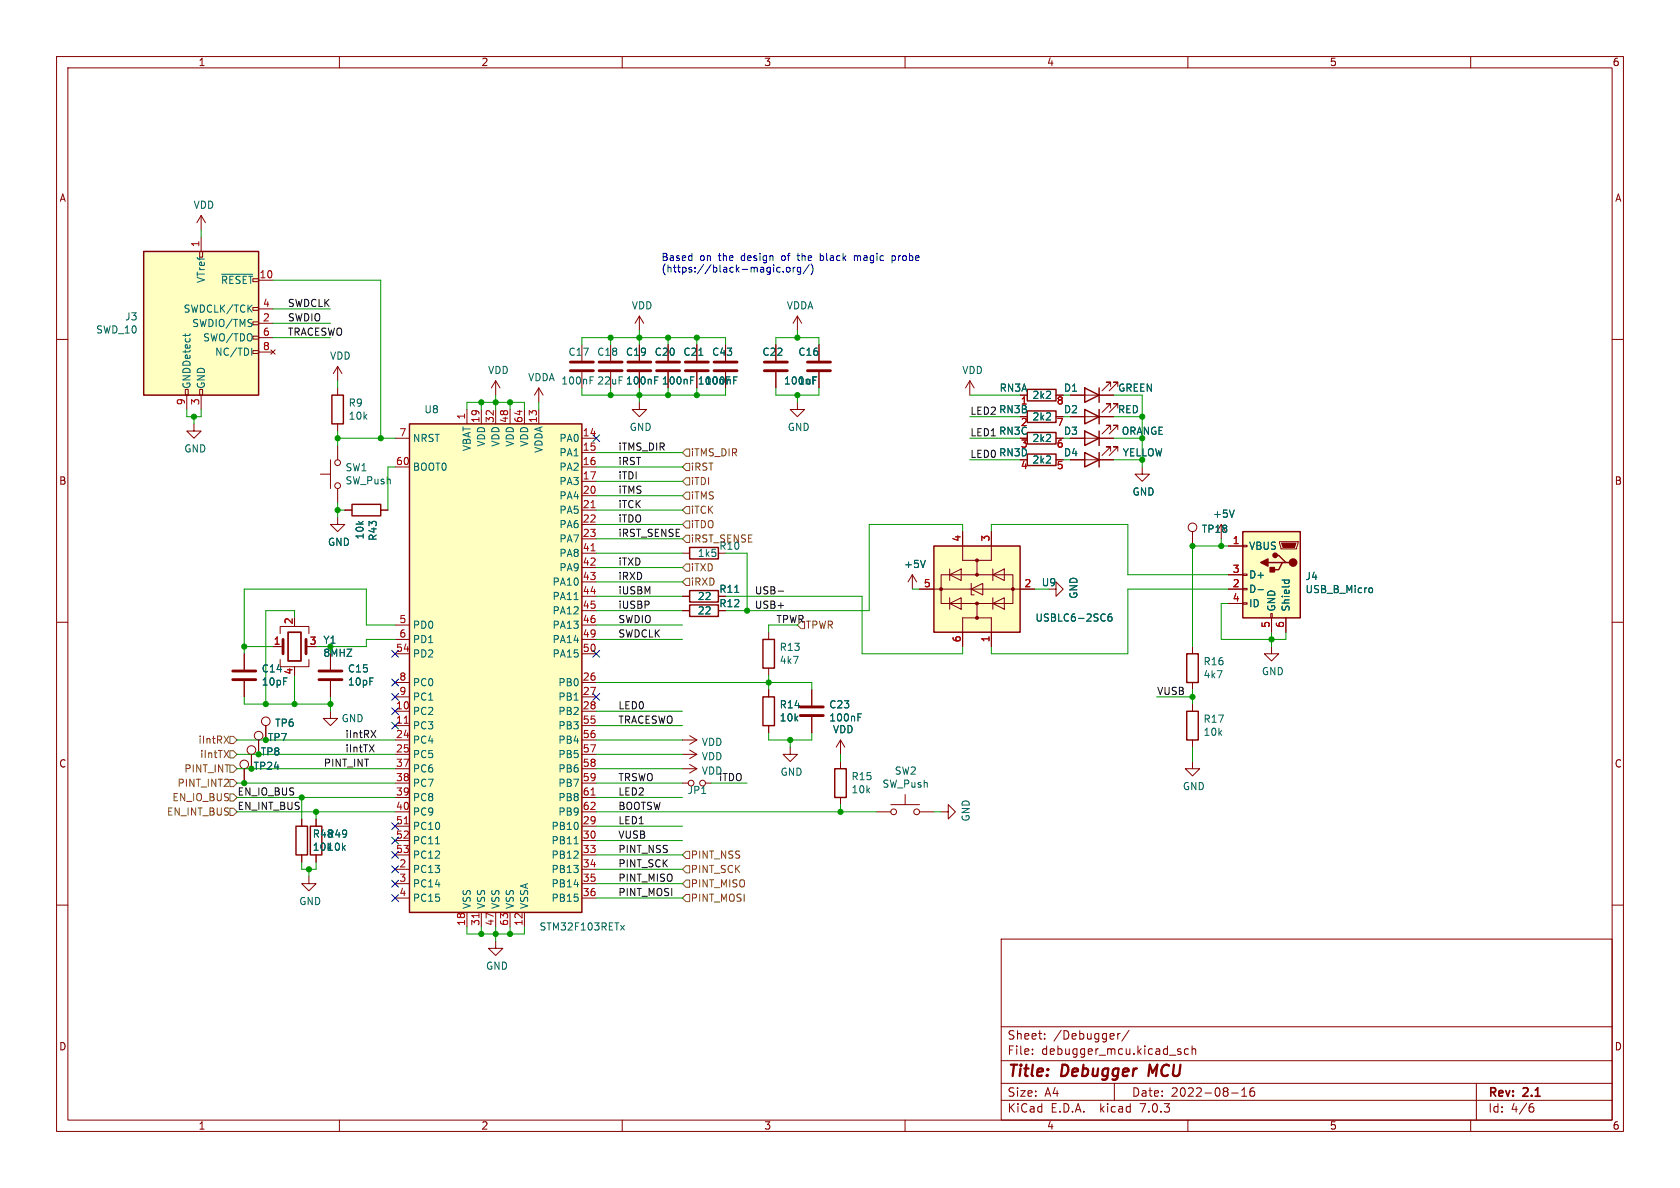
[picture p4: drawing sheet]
<svg xmlns="http://www.w3.org/2000/svg" width="297mm" height="210mm" viewBox="0 0 297 210" stroke-linecap="round" stroke-linejoin="round" font-family="sans-serif">
<g fill="none" stroke="#840000" stroke-width=".18">
<path d="M10 10h277v190h-277zM12 12h273v186h-273zM60 10v2M110 10v2M160 10v2M210 10v2M260 10v2M35.6 38.1v2.5M35.6 38.1l-.8 1.3M35.6 38.1l.7 1.3M10 60h2M35.3 44.5h.5v1h-.5z"/>
<path d="M35.6 41.9v2.6M44.7 54.4h1v.5h-1zM44.7 59.4h1v.5h-1zM44.7 56.9h1v.5h-1zM45.7 49.5h2.6M45.7 57.2h2.6M45.7 54.6h2.6M45.7 59.7h2.6M113 55.9l-.7 1.3M113 55.9v2.5M113 55.9l.8 1.3M141 55.9l-.8 1.3"/>
<path d="M141 55.9v2.5M141 55.9l.7 1.3M285 60h2M32.8 68.8h.5v1.1h-.5zM33 69.9v2.5M34.3 74.9v1.3h1.3l-1.3 1.3-1.3-1.3h1.3M35.3 68.8h.5v1.1h-.5zM35.6 69.9v2.5M44.7 62h1v.5h-1zM45.7 62.2h2.6M47.9 61.8l.7 .8M48.6 61.8l-.7 .8"/>
<path d="M59.7 64.8v2.5M59.7 68.6v1.3M59.7 74.9v1.3M59.7 78.7v2.6M59.7 64.8l-.8 1.2M59.7 64.8l.8 1.2M69.8 77.5h2.6M82.5 72.4v2.5M85.1 72.4v2.5M87.6 67.3l-.7 1.3M87.6 67.3v2.6M87.6 72.4v2.5"/>
<path d="M87.6 67.3l.8 1.3M90.2 72.4v2.5M92.7 72.4v2.5M95.2 68.6l-.7 1.3M95.2 68.6v2.5M95.2 72.4v2.5M95.2 68.6l.8 1.3M102.9 77.5h2.5M102.9 61v2.8M102.9 65.8v2.8M107.9 61v2.8M107.9 65.8v2.8"/>
<path d="M113 71.1v1.3h1.3l-1.3 1.3-1.2-1.3h1.2M113 61v2.8M113 65.8v2.8M118.1 61v2.8M118.1 65.8v2.8M123.2 61v2.8M123.2 65.8v2.8M128.3 61v2.8M128.3 65.8v2.8M137.2 61v2.8M137.2 65.8v2.8M141 71.1v1.3h1.2l-1.2 1.3-1.3-1.3h1.3"/>
<path d="M144.8 61v2.8M144.8 65.8v2.8M171.4 67.3l-.7 1.3M171.4 67.3v2.6M171.4 67.3l.8 1.3M186.7 69.9h1.3M186.7 73.7h1.3M186.7 77.5h1.3M189.2 69.9h7.6M189.2 73.7h7.6M189.2 77.5h7.6M196.3 75.9v-.7h-.7h.7l-1.5 1.5"/>
<path d="M196.3 68.3v-.7h-.7h.7l-1.5 1.5M196.3 79.8v-.8h-.7h.7l-1.5 1.5M196.3 72.1v-.7h-.7h.7l-1.5 1.5M197.6 75.9v-.7h-.8h.8l-1.5 1.5M197.6 68.3v-.7h-.8h.8l-1.5 1.5M197.6 79.8v-.8h-.8h.8l-1.5 1.5M197.6 72.1v-.7h-.8h.8l-1.5 1.5M56.6 83.8h1.8M58.4 81.3v5.1M59.7 91.4v1.3h1.3l-1.3 1.3-1.3-1.3h1.3M59.7 86.4v2.5M61 90.2h1.2"/>
<path d="M67.3 90.2h1.3M69.8 82.6h2.6M102.9 80h2.5M102.9 82.6h2.5M102.9 85.1h2.5M102.9 87.6h2.5M102.9 90.2h2.5M102.9 92.7h2.5M102.9 95.3h2.5M102.9 97.8h2.5M120.6 97.8h1.3M170.2 94v5.1h2.5v2.5"/>
<path d="M175.3 94v5.1h-2.6M186.7 81.3h1.3M189.2 81.3h7.6M201.9 82.6v1.2h1.3l-1.3 1.3-1.2-1.3h1.2M210.8 94v2.5M215.9 92.7v2.6M217.2 96.5h2.5M219.7 96.4h.8v.2h-.8zM226.2 95.8h3.3v.2l-.3 1h-2.8zM10 110h2M43.2 115.6v2.8M48.3 114.3h1.7"/>
<path d="M49.5 116.6v1.3h5.1v-1.3M49.5 112v-1.3h5.1v1.3M52.1 117.9v.2M58.4 115.6v2.8M69.8 110.5h2.6M69.8 113h2.6M69.8 115.6h2.6M102.9 100.3h2.5M102.9 102.9h2.5M102.9 105.4h2.5M102.9 108h2.5M102.9 110.5h2.5"/>
<path d="M102.9 113h2.5M102.9 115.6h2.5M120.6 105.4h1.3M120.6 108h1.3M135.9 111.8v1.2M135.9 118.1v1.3M161.3 101.6l-.8 1.3M161.3 101.6v2.5M161.3 101.6l.8 1.3M162.6 104.1h20.3M166.4 101.6h12.7v5.1h-12.7zM167.9 106.7l2-1v2z"/>
<path d="M167.9 101.6l2-1v2zM167.9 100.6v2M167.9 105.7v2M171.7 104.1l2-1v2.1zM171.7 103.1v2.1h.5M172.7 106.7v2.5h-2.5v5.1M172.7 109.2h2.6v5.1M175.5 106.7l2-1v2zM175.5 101.6l2-1v2zM175.5 100.6v2M175.5 105.7v2M185.4 104.1h1.3v-1.2l1.3 1.2-1.3 1.3v-1.3"/>
<path d="M210.8 114.3v1.3M217.2 104.1h2.5M217.2 101.6h2.5M217.2 106.7h2.5M219.7 106.6h.8v.2h-.8zM219.7 104h.8v.3h-.8zM219.7 101.5h.8v.2h-.8zM224.7 108.5h.2v.7h-.2zM224.8 114.3v1.3h1.3l-1.3 1.2-1.3-1.2h1.3M224.8 109.2v2.6M227.3 109.2v2.6M285 110h2"/>
<path d="M43.2 120.4v2.8M43.2 135.9v2.5M44.4 133.4v2.5M45.7 130.8v2.6M47 128.3v2.5M58.4 125.7v1.3h1.3l-1.3 1.3-1.3-1.3h1.3M58.4 120.4v2.8M69.8 130.8h2.6M69.8 138.4h2.6M69.8 135.9h2.6M69.8 133.4h2.6M69.8 125.7h2.6"/>
<path d="M69.8 128.3h2.6M69.8 120.7h2.6M69.8 123.2h2.6M102.9 130.8h2.5M102.9 138.4h2.5M102.9 135.9h2.5M102.9 133.4h2.5M102.9 125.7h2.5M102.9 128.3h2.5M102.9 120.7h2.5M102.9 123.2h2.5M120.6 130.8h2.6"/>
<path d="M120.6 138.4h1.1M120.6 135.9h2.6M120.6 133.4h2.6M121.9 130l1.3 .8M121.9 135.1l1.3 .8M121.9 132.6l1.3 .8M123.2 130.8l-1.3 .8M123.2 135.9l-1.3 .8M123.2 133.4l-1.3 .7M124.7 138.4h1M135.9 121.9v1.3M135.9 128.3v1.2"/>
<path d="M139.7 132.1v1.3h1.3l-1.3 1.2-1.3-1.2h1.3M143.5 121.9v2.8M143.5 126.7v2.8M148.6 130.8v2.6M148.6 134.6v1.3M148.6 130.8l-.8 1.3M148.6 130.8l.8 1.3M210.8 134.6v1.3h1.3l-1.3 1.3-1.3-1.3h1.3M210.8 120.7v1.2M210.8 124.5v1.2M210.8 130.8v1.3M10 160h2"/>
<path d="M53.3 144.8v1.3M53.3 151.1v1.3M54.6 154.9v1.3h1.3l-1.3 1.3-1.3-1.3h1.3M55.9 144.8v1.3M55.9 151.1v1.3M69.8 143.5h2.6M69.8 153.7h2.6M69.8 146.1h2.6M69.8 156.2h2.6M69.8 148.6h2.6M69.8 151.1h2.6M69.8 158.8h2.6"/>
<path d="M69.8 141h2.6M102.9 143.5h2.5M102.9 153.7h2.5M102.9 146.1h2.5M102.9 156.2h2.5M102.9 148.6h2.5M102.9 151.1h2.5M102.9 158.8h2.5M102.9 141h2.5M148.6 141v1.2M154.9 143.5h2.6M157.5 142.2h5.1"/>
<path d="M160 140.5v1.7M162.6 143.5h2.5M166.4 143.5h1.2v-1.3l1.3 1.3-1.3 1.3v-1.3M285 160h2M82.5 161.3v2.5M85.1 161.3v2.5M87.6 166.4v1.2h1.3l-1.3 1.3-1.2-1.3h1.2M87.6 161.3v2.5M90.2 161.3v2.5M92.7 161.3v2.5M177 166h108v32h-108zM60 198v2"/>
<path d="M110 198v2M160 198v2M177 194.5h108M177 191.5h108M177 187.5h108M177 181.5h108M182.5 186.3v.1M182.5 185.5v.1M184.7 183.6v.1M184.7 182.8v.1M197 191.5v3M197.6 182.7v1"/>
<path d="M198 182.7l-.3 .1-.1 .2M199.6 182.1l-1.3 2M208.4 185.9l.3 .1 .1 .2-.2 .2h-.3M208.4 185.4l.3 .1M210 198v2M210.1 185.5l-.4-.1-.3 .3v.4l.1 .2h.6M210.7 185.5l.3-.1 .3 .1 .1 .9M210.7 184.9v1.5M217.7 193.2h1.2M219.5 193.8h.9M219.5 192.7l.5-.4v1.5M221.7 192.3a.59 .59 0 0 0-.7 .6v.6l.1 .2 .4 .1 .2-.1 .1-.5-.1-.3h-.5l-.2 .3"/>
<path d="M260 198v2M261 191.5v6.5M270.5 195.7h.4l.3 .3-.2 .5h-.5M271 195.1l-.5 .1"/>
<circle cx="59.7" cy="85.9" r=".51"/>
<circle cx="59.7" cy="81.8" r=".51"/>
<circle cx="210.8" cy="93.2" r=".76"/>
<circle cx="43.2" cy="135.1" r=".76"/>
<circle cx="44.4" cy="132.6" r=".76"/>
<circle cx="45.7" cy="130" r=".76"/>
<circle cx="47" cy="127.5" r=".76"/>
<circle cx="122.2" cy="138.4" r=".51"/>
<circle cx="124.2" cy="138.4" r=".51"/>
<circle cx="158" cy="143.5" r=".51"/>
<circle cx="162.1" cy="143.5" r=".51"/>
</g>
<g fill="none" stroke="#006464" stroke-width=".18">
<path d="M32.8 59v.5M33.6 59l-.1 .2M39.2 48.5h5.5M44 54.5l.6 .7M44.4 56.5h.2M44.5 57.2v.4M44.6 53.9l-.8 .7M44.5 61.5v1.3M104.3 67.2h.4M104.3 66.6h.6M115.7 67.2h.5M115.7 66.6h.6"/>
<path d="M122.1 67.2h.4M122.1 66.6h.6M123.5 62.8h.8M123.6 67.9h.7M123.6 67l.4-.4v1.3M129.7 67.2h.4M129.7 66.6h.6M163.6 99.1l-.4 1.2M218.2 90.2l-.4 1.2M65.4 119.8h.6M101.5 106h.7M129.9 104.7h.7"/>
<path d="M140.3 116h.8l-.5 1.3M195.3 108.6l.1 .1M195.4 109.7h-.1M196.5 108.5l-.4 .1a.86 .86 0 0 0 0 1.2l.4-.1 .1-.4-.2-.3h-.3l-.2 .3M215.2 118.6h.8l-.5 1.2M222.4 104.2h1M226.6 102.5h1.3M227.1 102.5v.4M227.8 102.5l.1 .4M242.2 103.9l.3 .1 .2 .2-.1 .4-.4 .2M101.5 123.8h.7M151.7 126.8h.4"/>
<path d="M151.7 126.2h.6M77 149.2h.7M101.4 153h.8l-.4 .5M101.5 149.2h.7M101.5 156.4h.8M101.6 158.1h.6M102.1 145.5l.1 .3-.1 .7M102.1 150.5l.1 .2v.3l-.8 .7h.8M102.1 158.6l.1 .2-.1 .5M102.2 153.6v.5M124 140.3h.8M109.7 163.6l.7 .8"/>
<path d="M110.4 163.6l-.7 .8"/>
</g>
<g fill="none" stroke="#840000" stroke-width=".51">
<path d="M100.8 65.5h4.1M100.8 64h4.1M105.9 65.5h4.1M105.9 64h4.1M111 65.5h4.1M111 64h4.1M116.1 65.5h4M116.1 64h4M121.2 65.5h4M121.2 64h4M126.2 65.5h4.1M126.2 64h4.1"/>
<path d="M135.1 65.5h4.1M135.1 64h4.1M142.7 65.5h4.1M142.7 64h4.1M41.1 118.6h4.1M50 113v2.6M54.1 113v2.6M56.4 118.6h4.1M41.1 120.1h4.1M56.4 120.1h4.1M141.5 126.5h4M141.5 125h4"/>
</g>
<g fill="#ffffc2" stroke="#ffffc2" stroke-width=".18">
<path d="M219.7 94h10.2v15.2h-10.2z"/>
<path d="M165.1 96.5h15.2v15.3h-15.2z"/>
<path d="M25.4 44.5h20.3v25.4h-20.3z"/>
<path d="M72.4 74.9h30.5v86.4h-30.5z"/>
</g>
<g fill="none" stroke="#840000" stroke-width=".25">
<path d="M25.4 44.5h20.3v25.4h-20.3zM58.7 69.9h2v5h-2zM72.4 74.9h30.5v86.4h-30.5zM181.6 68.8h5.1v2.1h-5.1zM181.6 72.6h5.1v2.1h-5.1zM181.6 76.5h5.1v2h-5.1zM191.8 76.2l2.5 1.3-2.5 1.2zM191.8 68.6l2.5 1.3-2.5 1.2zM191.8 72.4l2.5 1.3-2.5 1.2zM194.3 68.6v2.5M194.3 72.4v2.5M194.3 76.2v2.5"/>
<path d="M62.2 89.2h5.1v2h-5.1zM121.9 96.8h5.1v2h-5.1zM165.1 96.5h15.2v15.3h-15.2zM181.6 80.3h5.1v2h-5.1zM191.8 80l2.5 1.3-2.5 1.3zM194.3 80v2.6M219.7 94h10.2v15.2h-10.2zM224.2 99.4h2.5M225.4 98.2h.7l1.2 1.2h.7M227.3 99.4h-.6l-.6 1.3h-1.3M121.9 106.9h5.1v2.1h-5.1zM121.9 104.4h5.1v2h-5.1z"/>
<path d="M134.9 113h2v5.1h-2zM209.8 115.6h2v5.1h-2zM134.9 123.2h2v5.1h-2zM147.6 135.9h2v5.1h-2zM209.8 125.7h2v5.1h-2zM52.3 146.1h2.1v5h-2.1zM54.9 146.1h2v5h-2z"/>
</g>
<g fill="#840000" stroke="#840000" stroke-width=".25">
<path d="M222.9 99.4l1.3-.6v1.3z"/>
<path d="M224.5 100.3h.8v.8h-.8z"/>
<circle cx="228.6" cy="99.4" r=".63"/>
<circle cx="225.4" cy="98.2" r=".38"/>
</g>
<g fill="#840000" stroke="#840000" stroke-width=".18">
<path d="M226.6 96h2.5l-.2 .8h-2.1z"/>
<circle cx="172.7" cy="109.2" r=".25"/>
<circle cx="172.7" cy="106.7" r=".25"/>
<circle cx="179.1" cy="104.1" r=".25"/>
<circle cx="166.4" cy="104.1" r=".25"/>
<circle cx="172.7" cy="101.6" r=".25"/>
<circle cx="172.7" cy="99.1" r=".25"/>
</g>
<path d="M104.5 89.8h.7M104.5 97.4h.7M71.5 127.9h.7M71.5 145.6h.7M104.5 140.6h.7M84.7 161.5v.7" fill="none" stroke="#a90000" stroke-width=".18"/>
<path d="M50.9 111.8h2.3v5h-2.3z" fill="none" stroke="#840000" stroke-width=".3"/>
<g fill="none" stroke="#725600" stroke-width=".18">
<path d="M120.6 80l.7-.6h.6v1.2h-.6zM120.6 92.7l.7-.6h.6v1.2h-.6zM120.6 85.1l.7-.6h.6v1.2h-.6zM121.3 99.7h.6v1.3h-.6l-.7-.7zM121.3 94.6h.6v1.3h-.6l-.7-.6zM121.3 81.9h.6v1.3h-.6l-.7-.6zM121.3 89.5h.6v1.3h-.6l-.7-.6zM121.3 87h.6v1.3h-.6l-.7-.7zM120.6 102.9l.7-.7h.6v1.3h-.6zM141.6 109.9h.6v1.2h-.6l-.6-.6zM39.6 130.1l.9 1.3M39.6 132.7l.9 1.2"/>
<path d="M40.5 130.1l-.9 1.3M40.5 132.7l-.9 1.2M40.6 137.8h.7l.6 .6-.6 .7h-.7zM40.6 130.2h.7l.6 .6-.6 .6h-.7zM40.6 135.3h.7l.6 .6-.6 .6h-.7zM40.6 132.7h.7l.6 .7-.6 .6h-.7zM40.6 140.3h.7l.6 .7-.6 .6h-.7zM40.6 142.9h.7l.6 .6-.6 .6h-.7zM121.3 158.1h.6v1.3h-.6l-.7-.6zM121.3 155.6h.6v1.2h-.6l-.7-.6zM121.3 150.5h.6v1.3h-.6l-.7-.7zM121.3 153h.6v1.3h-.6l-.7-.6z"/>
</g>
<path d="M137.6 104.5h.9M65.6 129.1l.8 1.3M66.4 129.1l-.8 1.3" fill="none" stroke="#0f0f0f" stroke-width=".18"/>
<g fill="none" stroke="#0000c2" stroke-width=".18">
<path d="M136.8 46.8v.1M137.9 47.3h-.3l-.3 .2 .1 .5h.5M138.5 48v.1M139.1 47.3h.3l.3 .2v.4l-.3 .2-.3-.1-.1-.1zM140.2 47.3v.8M140.6 47.3l-.4 .2M141.6 47.3h-.4l-.3 .2 .2 .5h.5M141.6 47.3v1l-.3 .2h-.3M143.1 46.8l-1.1 1.6M143.4 46.7a1.47 1.47 0 0 1 0 1.9M157.7 45.2v1.3M157.7 46l.1 .1"/>
<path d="M157.8 45.2l-.1 .1"/>
</g>
<g fill="none" stroke="#009600" stroke-width=".18">
<path d="M35.6 40.6v1.3M48.3 49.5h19v28M48.3 59.7h10.1M48.3 54.6h10.1M48.3 57.2h10.1M107.9 59.7v1.3M113 58.4v2.6M118.1 59.7v1.3M123.2 59.7v1.3M141 58.4v1.3M33 72.4v1.3h2.6v-1.3M34.3 73.7v1.2"/>
<path d="M59.7 67.3v1.3M59.7 76.2v2.5M59.7 77.5h10.1M82.5 72.4v-1.3h10.2v1.3M85.1 71.1v1.3M87.6 69.9v2.5M90.2 71.1v1.3M95.2 71.1v1.3M102.9 61v-1.3h25.4v1.3M102.9 68.6v1.3h25.4v-1.3M107.9 68.6v1.3M113 68.6v2.5"/>
<path d="M118.1 68.6v1.3M123.2 68.6v1.3M137.2 61v-1.3h7.6v1.3M137.2 68.6v1.3h7.6v-1.3M141 69.9v1.2M171.4 73.7h8.9M171.4 77.5h8.9M171.4 69.9h8.9M196.8 73.7h5.1M196.8 77.5h5.1M196.8 69.9h5.1v12.7M59.7 88.9v2.5"/>
<path d="M59.7 90.2h1.3M69.8 82.6h-1.2v7.6M105.4 90.2h15.2M105.4 97.8h15.2M105.4 82.6h15.2M105.4 95.3h15.2M105.4 80h15.2M105.4 92.7h15.2M105.4 85.1h15.2M105.4 87.6h15.2M128.3 97.8h3.8v10.2M170.2 94v-1.3h-16.5v15.3h-25.4"/>
<path d="M171.4 81.3h8.9M175.3 94v-1.3h24.1v8.9h17.8M196.8 81.3h5.1M215.9 95.3v1.2M217.2 96.5h-6.4v17.8M43.2 114.3h5.1M52.1 109.2v-1.2h-5.1v16.5M52.1 119.4v5.1M58.4 114.3v1.3M69.8 110.5h-5v-6.4h-21.6v11.5M69.8 113h-5v1.3h-8.9M105.4 108h15.2"/>
<path d="M105.4 113h15.2M105.4 105.4h15.2M105.4 110.5h15.2M105.4 100.3h15.2M105.4 102.9h15.2M128.3 105.4h24.1v10.2h17.8v-1.3M135.9 119.4v2.5M141 110.5h-5.1v1.3M161.3 104.1h1.3M182.9 104.1h2.5M217.2 104.1h-17.8v11.5h-24.1v-1.3M217.2 106.7h-1.3v6.3h11.4v-1.2"/>
<path d="M224.8 111.8v2.5M41.9 135.9h27.9M41.9 138.4h27.9M41.9 130.8h27.9M41.9 133.4h27.9M43.2 123.2v1.3h15.2M58.4 123.2v2.5M105.4 135.9h15.2M105.4 128.3h15.2M105.4 138.4h15.2M105.4 130.8h15.2M105.4 133.4h15.2"/>
<path d="M105.4 120.7h38.1v1.2M105.4 125.7h15.2M125.7 138.4h6.4M135.9 129.5v1.3h7.6v-1.3M139.7 130.8v1.3M148.6 133.4v1.2M204.5 123.2h6.3M210.8 121.9v2.6M210.8 132.1v2.5M41.9 141h27.9M41.9 143.5h27.9M53.3 152.4v1.3h2.6v-1.3"/>
<path d="M53.3 141v3.8M54.6 153.7v1.2M55.9 143.5v1.3M105.4 153.7h15.2M105.4 156.2h15.2M105.4 151.1h15.2M105.4 158.8h15.2M105.4 146.1h15.2M105.4 141h15.2M105.4 148.6h15.2M105.4 143.5h49.5M148.6 142.2v1.3"/>
<path d="M165.1 143.5h1.3M82.5 163.8v1.3h10.2v-1.3M85.1 163.8v1.3M87.6 163.8v2.6M90.2 163.8v1.3"/>
</g>
<g fill="none" stroke="#000084" stroke-width=".18">
<path d="M104.8 76.9l1.2 1.2M106 76.9l-1.2 1.2M69.2 115l1.3 1.2M70.5 115l-1.3 1.2M104.8 115l1.2 1.2M106 115l-1.2 1.2M69.2 127.7l1.3 1.2M69.2 125.1l1.3 1.2M69.2 122.6l1.3 1.2M69.2 120l1.3 1.3M70.5 127.7l-1.3 1.2M70.5 125.1l-1.3 1.2"/>
<path d="M70.5 122.6l-1.3 1.2M70.5 120l-1.3 1.3M104.8 122.6l1.2 1.2M106 122.6l-1.2 1.2M69.2 158.1l1.3 1.3M69.2 145.4l1.3 1.3M69.2 148l1.3 1.2M69.2 150.5l1.3 1.2M69.2 155.6l1.3 1.2M69.2 153.1l1.3 1.2M70.5 158.1l-1.3 1.3M70.5 150.5l-1.3 1.2"/>
<path d="M70.5 145.4l-1.3 1.3M70.5 148l-1.3 1.2M70.5 155.6l-1.3 1.2M70.5 153.1l-1.3 1.2"/>
</g>
<g fill="#009600" stroke="#009600" stroke-width=".18">
<circle cx="132.1" cy="108" r=".46"/>
<circle cx="201.9" cy="81.3" r=".46"/>
<circle cx="210.8" cy="96.5" r=".46"/>
<circle cx="201.9" cy="73.7" r=".46"/>
<circle cx="201.9" cy="77.5" r=".46"/>
<circle cx="224.8" cy="113" r=".46"/>
<circle cx="215.9" cy="96.5" r=".46"/>
<circle cx="210.8" cy="123.2" r=".46"/>
<circle cx="107.9" cy="69.9" r=".46"/>
<circle cx="113" cy="69.9" r=".46"/>
<circle cx="118.1" cy="69.9" r=".46"/>
<circle cx="113" cy="59.7" r=".46"/>
<circle cx="107.9" cy="59.7" r=".46"/>
<circle cx="141" cy="59.7" r=".46"/>
<circle cx="141" cy="69.9" r=".46"/>
<circle cx="123.2" cy="69.9" r=".46"/>
<circle cx="148.6" cy="143.5" r=".46"/>
<circle cx="139.7" cy="130.8" r=".46"/>
<circle cx="135.9" cy="120.7" r=".46"/>
<circle cx="53.3" cy="141" r=".46"/>
<circle cx="55.9" cy="143.5" r=".46"/>
<circle cx="54.6" cy="153.7" r=".46"/>
<circle cx="44.4" cy="135.9" r=".46"/>
<circle cx="43.2" cy="138.4" r=".46"/>
<circle cx="47" cy="130.8" r=".46"/>
<circle cx="52.1" cy="124.5" r=".46"/>
<circle cx="58.4" cy="124.5" r=".46"/>
<circle cx="47" cy="124.5" r=".46"/>
<circle cx="59.7" cy="90.2" r=".46"/>
<circle cx="43.2" cy="114.3" r=".46"/>
<circle cx="59.7" cy="77.5" r=".46"/>
<circle cx="58.4" cy="114.3" r=".46"/>
<circle cx="34.3" cy="73.7" r=".46"/>
<circle cx="85.1" cy="165.1" r=".46"/>
<circle cx="87.6" cy="165.1" r=".46"/>
<circle cx="90.2" cy="165.1" r=".46"/>
<circle cx="45.7" cy="133.4" r=".46"/>
<circle cx="90.2" cy="71.1" r=".46"/>
<circle cx="85.1" cy="71.1" r=".46"/>
<circle cx="67.3" cy="77.5" r=".46"/>
<circle cx="87.6" cy="71.1" r=".46"/>
<circle cx="123.2" cy="59.7" r=".46"/>
<circle cx="118.1" cy="59.7" r=".46"/>
</g>
<g font-size="2.8" fill="#840000">
<text x="178" y="190.8">Title:</text>
<text x="187.5" y="190.8">Debugger</text>
<text x="203.5" y="190.8">MCU</text>
</g>
<g font-size="2.1" fill="#840000">
<text x="178" y="183.9">Sheet:</text>
<text x="186.2" y="183.9">/Debugger/</text>
<text x="178" y="186.6">File:</text>
<text x="184" y="186.6">debugger_mcu.kicad_sch</text>
<text x="178" y="196.8">KiCad</text>
<text x="178" y="194">Size:</text>
<text x="184.6" y="194">A4</text>
<text x="185.7" y="196.8">E.D.A.</text>
<text x="194.4" y="196.8">kicad</text>
<text x="200" y="194">Date:</text>
<text x="201.5" y="196.8">7.0.3</text>
<text x="206.9" y="194">2022-08-16</text>
<text x="263" y="194.2">Rev:</text>
<text x="263" y="196.8">Id:</text>
<text x="267" y="196.8">4/6</text>
<text x="269.2" y="194.2">2.1</text>
</g>
<g font-size="1.8" fill="#840000">
<text x="35" y="11.8">1</text>
<text x="85" y="11.8">2</text>
<text x="135" y="11.8">3</text>
<text x="185" y="11.8">4</text>
<text x="235" y="11.8">5</text>
<text x="285" y="11.8">6</text>
<text x="10.4" y="35.8">A</text>
<text x="285.4" y="35.8">A</text>
<text x="176.6" y="69.4">RN3A</text>
<text x="176.5" y="73.2">RN3B</text>
<text x="176.5" y="77">RN3C</text>
<text x="176.5" y="80.8">RN3D</text>
<text x="10.3" y="85.8">B</text>
<text x="285.3" y="85.8">B</text>
<text x="127" y="107.5">R12</text>
<text x="127" y="105">R11</text>
<text x="10.3" y="135.8">C</text>
<text x="285.3" y="135.8">C</text>
<text x="10.3" y="185.8">D</text>
<text x="285.3" y="185.8">D</text>
<text x="35" y="199.8">1</text>
<text x="85" y="199.8">2</text>
<text x="135" y="199.8">3</text>
<text x="185" y="199.8">4</text>
<text x="235" y="199.8">5</text>
<text x="285" y="199.8">6</text>
</g>
<g font-size="1.8" fill="#006464">
<text x="34.1" y="37.1">VDD</text>
<text x="36.4" y="50.2" transform="rotate(-90 36.4 50.2)">VTref</text>
<text x="38.8" y="50.4">~{RESET}</text>
<text x="16.8" y="59.1">SWD_10</text>
<text x="22" y="56.8">J3</text>
<text x="32.2" y="55.4">SWDCLK/TCK</text>
<text x="33.8" y="58">SWDIO/TMS</text>
<text x="111.5" y="54.9">VDD</text>
<text x="138.9" y="54.9">VDDA</text>
<text x="35.7" y="60.5">SWO/TDO</text>
<text x="37.8" y="63.1">NC/TDI</text>
<text x="58.2" y="63.7">VDD</text>
<text x="100.3" y="63.1">C17</text>
<text x="105.4" y="63.1">C18</text>
<text x="110.5" y="63.1">C19</text>
<text x="115.6" y="63.1">C20</text>
<text x="120.7" y="63.1">C21</text>
<text x="125.7" y="63.1">C43</text>
<text x="134.6" y="63.1">C22</text>
<text x="141" y="63.1">C16</text>
<text x="33.8" y="68.8" transform="rotate(-90 33.8 68.8)">GNDDetect</text>
<text x="36.4" y="68.8" transform="rotate(-90 36.4 68.8)">GND</text>
<text x="86.1" y="66.3">VDD</text>
<text x="93.2" y="67.6">VDDA</text>
<text x="99.1" y="68.1">100nF</text>
<text x="105.4" y="68.1">22uF 100nF</text>
<text x="110.5" y="68.1">100nF</text>
<text x="116.8" y="68.1">100nF</text>
<text x="124.5" y="68.1">100nF</text>
<text x="138.4" y="68.1">100nF</text>
<text x="141" y="68.1">1uF</text>
<text x="170" y="66.3">VDD</text>
<text x="180.3" y="71.8">1</text>
<text x="182.4" y="70.7">2k2</text>
<text x="187.9" y="69.4">D1</text>
<text x="197.5" y="69.4">GREEN</text>
<text x="61.5" y="72">R9</text>
<text x="61.5" y="74.4">10k</text>
<text x="74.9" y="73.2">U8</text>
<text x="111.2" y="76.3">GND</text>
<text x="139.1" y="76.3">GND</text>
<text x="180.3" y="75.6">2</text>
<text x="182.4" y="74.5">2k2</text>
<text x="187.9" y="77">D3</text>
<text x="187.9" y="73.2">D2</text>
<text x="197.5" y="73.2">RED</text>
<text x="198.1" y="77">ORANGE</text>
<text x="32.4" y="80.1">GND</text>
<text x="60.9" y="83.5">SW1</text>
<text x="72.9" y="83.4">BOOT0</text>
<text x="72.9" y="78.3">NRST</text>
<text x="83.4" y="80" transform="rotate(-90 83.4 80)">VBAT</text>
<text x="85.9" y="79.2" transform="rotate(-90 85.9 79.2)">VDD</text>
<text x="88.5" y="79.2" transform="rotate(-90 88.5 79.2)">VDD</text>
<text x="91" y="79.2" transform="rotate(-90 91 79.2)">VDD</text>
<text x="93.5" y="79.2" transform="rotate(-90 93.5 79.2)">VDD</text>
<text x="96.1" y="80.3" transform="rotate(-90 96.1 80.3)">VDDA</text>
<text x="98.7" y="78.3">PA0</text>
<text x="98.7" y="80.8">PA1</text>
<text x="98.7" y="83.4">PA2</text>
<text x="180.3" y="79.4">3</text>
<text x="182.4" y="78.3">2k2</text>
<text x="182.4" y="82.1">2k2</text>
<text x="187.9" y="80.8">D4</text>
<text x="198.3" y="80.8">YELLOW</text>
<text x="60.9" y="85.8">SW_Push</text>
<text x="98.7" y="85.9">PA3</text>
<text x="98.7" y="88.5">PA4</text>
<text x="200.1" y="87.8">GND</text>
<text x="64.5" y="95.5" transform="rotate(-90 64.5 95.5)">10k</text>
<text x="66.8" y="95.8" transform="rotate(-90 66.8 95.8)">R43</text>
<text x="98.7" y="91">PA5</text>
<text x="98.7" y="93.5">PA6</text>
<text x="212.3" y="94.3">TP18</text>
<text x="214.3" y="91.7">+5V</text>
<text x="57.8" y="96.7">GND</text>
<text x="98.7" y="96.1">PA7</text>
<text x="98.7" y="98.6">PA8</text>
<text x="98.7" y="101.2">PA9</text>
<text x="123.2" y="98.6">1k5</text>
<text x="159.7" y="100.6">+5V</text>
<text x="220.7" y="97.3">VBUS</text>
<text x="97.5" y="103.7">PA10</text>
<text x="97.5" y="106.2">PA11</text>
<text x="123.2" y="106.2">22</text>
<text x="184" y="103.8">U9</text>
<text x="190.6" y="106" transform="rotate(-90 190.6 106)">GND</text>
<text x="220.7" y="105">D-</text>
<text x="220.7" y="102.4">D+</text>
<text x="220.7" y="107.5">ID</text>
<text x="230.6" y="102.7">J4</text>
<text x="230.6" y="105">USB_B_Micro</text>
<text x="57" y="114">Y1</text>
<text x="72.9" y="111.3">PD0</text>
<text x="72.9" y="113.9">PD1</text>
<text x="97.5" y="108.8">PA12</text>
<text x="97.5" y="111.3">PA13</text>
<text x="97.5" y="113.9">PA14</text>
<text x="123.2" y="108.8">22</text>
<text x="182.9" y="110">USBLC6-2SC6</text>
<text x="225.6" y="108.2" transform="rotate(-90 225.6 108.2)">GND</text>
<text x="228.2" y="108.2" transform="rotate(-90 228.2 108.2)">Shield</text>
<text x="46.1" y="119">C14</text>
<text x="51.8" y="119.4" transform="rotate(-90 51.8 119.4)">4</text>
<text x="57" y="116.3">8MHZ</text>
<text x="61.3" y="119">C15</text>
<text x="72.9" y="116.4">PD2</text>
<text x="97.5" y="116.4">PA15</text>
<text x="137.7" y="115.2">R13</text>
<text x="137.7" y="117.5">4k7</text>
<text x="212.6" y="117.8">R16</text>
<text x="222.9" y="119.5">GND</text>
<text x="46.1" y="121.3">10pF</text>
<text x="61.3" y="121.3">10pF</text>
<text x="72.9" y="121.5">PC0</text>
<text x="72.9" y="124">PC1</text>
<text x="98.5" y="121.5">PB0</text>
<text x="98.5" y="124">PB1</text>
<text x="137.7" y="125.4">R14</text>
<text x="146.4" y="125.4">C23</text>
<text x="212.6" y="120.1">4k7</text>
<text x="47.2" y="131.2">TP7</text>
<text x="48.5" y="128.6">TP6</text>
<text x="60.2" y="127.8">GND</text>
<text x="72.9" y="126.6">PC2</text>
<text x="72.9" y="129.1">PC3</text>
<text x="72.9" y="131.6">PC4</text>
<text x="98.5" y="126.6">PB2</text>
<text x="98.5" y="129.1">PB3</text>
<text x="98.5" y="131.6">PB4</text>
<text x="137.7" y="127.7">10k</text>
<text x="146.4" y="127.7">100nF</text>
<text x="147.1" y="129.8">VDD</text>
<text x="212.6" y="127.9">R17</text>
<text x="212.6" y="130.2">10k</text>
<text x="44.7" y="136.3">TP24</text>
<text x="45.9" y="133.7">TP8</text>
<text x="72.9" y="134.2">PC5</text>
<text x="72.9" y="136.7">PC6</text>
<text x="98.5" y="134.2">PB5</text>
<text x="98.5" y="136.7">PB6</text>
<text x="123.9" y="132">VDD</text>
<text x="123.9" y="134.6">VDD</text>
<text x="137.8" y="137.3">GND</text>
<text x="158" y="137.1">SW2</text>
<text x="72.9" y="139.3">PC7</text>
<text x="72.9" y="141.8">PC8</text>
<text x="98.5" y="139.3">PB7</text>
<text x="98.5" y="141.8">PB8</text>
<text x="121.4" y="140.5">JP1</text>
<text x="150.4" y="138.1">R15</text>
<text x="150.4" y="140.4">10k</text>
<text x="155.8" y="139.4">SW_Push</text>
<text x="208.9" y="139.8">GND</text>
<text x="55.1" y="148.2">R48R49</text>
<text x="72.9" y="144.3">PC9</text>
<text x="72.9" y="146.9">PC10</text>
<text x="72.9" y="149.4">PC11</text>
<text x="97.3" y="146.9">PB10</text>
<text x="97.3" y="149.4">PB11</text>
<text x="98.5" y="144.3">PB9</text>
<text x="171.6" y="145.4" transform="rotate(-90 171.6 145.4)">GND</text>
<text x="55.1" y="150.6">10k10k</text>
<text x="72.9" y="154.5">PC13</text>
<text x="72.9" y="152">PC12</text>
<text x="97.3" y="152">PB12</text>
<text x="97.3" y="154.5">PB13</text>
<text x="52.7" y="160.2">GND</text>
<text x="72.9" y="157">PC14</text>
<text x="72.9" y="159.6">PC15</text>
<text x="83.4" y="160.8" transform="rotate(-90 83.4 160.8)">VSS</text>
<text x="85.9" y="160.8" transform="rotate(-90 85.9 160.8)">VSS</text>
<text x="88.5" y="160.8" transform="rotate(-90 88.5 160.8)">VSS</text>
<text x="91" y="160.8" transform="rotate(-90 91 160.8)">VSS</text>
<text x="93.5" y="160.8" transform="rotate(-90 93.5 160.8)">VSSA</text>
<text x="97.3" y="157">PB14</text>
<text x="97.3" y="159.6">PB15</text>
<text x="95.2" y="164.7">STM32F103RETx</text>
<text x="85.8" y="171.6">GND</text>
</g>
<g font-size="1.8" fill="#a90000">
<text x="35.3" y="43.8" transform="rotate(-90 35.3 43.8)">1</text>
<text x="45.7" y="49.3">10</text>
<text x="46.3" y="56.9">2</text>
<text x="46.3" y="54.4">4</text>
<text x="46.3" y="59.4">6</text>
<text x="46.3" y="62">8</text>
<text x="32.8" y="71.8" transform="rotate(-90 32.8 71.8)">9</text>
<text x="35.3" y="71.8" transform="rotate(-90 35.3 71.8)">3</text>
<text x="186.7" y="71.8">8</text>
<text x="70.5" y="77.2">7</text>
<text x="82.3" y="74.3" transform="rotate(-90 82.3 74.3)">1</text>
<text x="84.8" y="74.9" transform="rotate(-90 84.8 74.9)">19</text>
<text x="87.4" y="74.9" transform="rotate(-90 87.4 74.9)">32</text>
<text x="89.9" y="74.9" transform="rotate(-90 89.9 74.9)">48</text>
<text x="92.5" y="74.9" transform="rotate(-90 92.5 74.9)">64</text>
<text x="95" y="74.9" transform="rotate(-90 95 74.9)">13</text>
<text x="102.9" y="77.2">14</text>
<text x="186.7" y="75.6">7</text>
<text x="69.8" y="82.3">60</text>
<text x="102.9" y="79.8">15</text>
<text x="102.9" y="82.3">16</text>
<text x="180.3" y="83.2">4</text>
<text x="186.7" y="79.4">6</text>
<text x="186.7" y="83.2">5</text>
<text x="102.9" y="84.8">17</text>
<text x="102.9" y="87.4">20</text>
<text x="102.9" y="89.9">21</text>
<text x="102.9" y="92.5">22</text>
<text x="102.9" y="95">23</text>
<text x="169.9" y="95.9" transform="rotate(-90 169.9 95.9)">4</text>
<text x="175" y="95.9" transform="rotate(-90 175 95.9)">3</text>
<text x="102.9" y="97.5">41</text>
<text x="102.9" y="100.1">42</text>
<text x="217.8" y="96.3">1</text>
<text x="217.8" y="101.3">3</text>
<text x="102.9" y="102.6">43</text>
<text x="102.9" y="105.2">44</text>
<text x="102.9" y="107.7">45</text>
<text x="163.2" y="103.9">5</text>
<text x="180.9" y="103.9">2</text>
<text x="217.8" y="103.9">2</text>
<text x="217.8" y="106.4">4</text>
<text x="51.8" y="110.5" transform="rotate(-90 51.8 110.5)">2</text>
<text x="70.5" y="110.2">5</text>
<text x="70.5" y="112.8">6</text>
<text x="102.9" y="110.2">46</text>
<text x="102.9" y="112.8">49</text>
<text x="169.9" y="113.7" transform="rotate(-90 169.9 113.7)">6</text>
<text x="175" y="113.7" transform="rotate(-90 175 113.7)">1</text>
<text x="224.5" y="111.2" transform="rotate(-90 224.5 111.2)">5</text>
<text x="227.1" y="111.2" transform="rotate(-90 227.1 111.2)">6</text>
<text x="48.2" y="114">1</text>
<text x="54.6" y="114">3</text>
<text x="69.8" y="115.3">54</text>
<text x="102.9" y="115.3">50</text>
<text x="69.8" y="125.5">10</text>
<text x="70.5" y="120.4">8</text>
<text x="70.5" y="122.9">9</text>
<text x="102.9" y="120.4">26</text>
<text x="102.9" y="122.9">27</text>
<text x="102.9" y="125.5">28</text>
<text x="69.8" y="128">11</text>
<text x="69.8" y="130.6">24</text>
<text x="102.9" y="128">55</text>
<text x="102.9" y="130.6">56</text>
<text x="69.8" y="133.1">25</text>
<text x="69.8" y="135.6">37</text>
<text x="102.9" y="133.1">57</text>
<text x="102.9" y="135.6">58</text>
<text x="69.8" y="138.2">38</text>
<text x="69.8" y="140.7">39</text>
<text x="69.8" y="143.3">40</text>
<text x="102.9" y="138.2">59</text>
<text x="102.9" y="140.7">61</text>
<text x="102.9" y="143.3">62</text>
<text x="69.8" y="145.8">51</text>
<text x="69.8" y="148.3">52</text>
<text x="102.9" y="145.8">29</text>
<text x="102.9" y="148.3">30</text>
<text x="69.8" y="150.9">53</text>
<text x="70.5" y="153.4">2</text>
<text x="70.5" y="156">3</text>
<text x="102.9" y="150.9">33</text>
<text x="102.9" y="153.4">34</text>
<text x="102.9" y="156">35</text>
<text x="70.5" y="158.5">4</text>
<text x="102.9" y="158.5">36</text>
<text x="82.3" y="163.8" transform="rotate(-90 82.3 163.8)">18</text>
<text x="84.8" y="163.8" transform="rotate(-90 84.8 163.8)">31</text>
<text x="87.4" y="163.8" transform="rotate(-90 87.4 163.8)">47</text>
<text x="89.9" y="163.8" transform="rotate(-90 89.9 163.8)">63</text>
<text x="92.5" y="163.8" transform="rotate(-90 92.5 163.8)">12</text>
</g>
<g font-size="1.8" fill="#0000c2">
<text x="116.8" y="46.2">Based</text>
<text x="123.6" y="46.2">on</text>
<text x="127" y="46.2">the</text>
<text x="131.1" y="46.2">design</text>
<text x="138.3" y="46.2">of</text>
<text x="141.3" y="46.2">the</text>
<text x="145.4" y="46.2">black</text>
<text x="151.5" y="46.2">magic</text>
<text x="158.3" y="46.2">probe</text>
<text x="116.8" y="48.3">(https://black-magic.org/)</text>
</g>
<g font-size="1.8" fill="#0f0f0f">
<text x="50.8" y="54.3">SWDCLK</text>
<text x="50.8" y="59.4">TRACESWO</text>
<text x="50.8" y="56.9">SWDIO</text>
<text x="171.4" y="77.2">LED1 RN3C</text>
<text x="171.4" y="73.4">LED2 RN3B</text>
<text x="109.2" y="82.3">iRST</text>
<text x="109.2" y="79.7">iTMS_DIR</text>
<text x="171.4" y="81">LED0 RN3D</text>
<text x="109.2" y="84.8">iTDI</text>
<text x="109.2" y="87.4">iTMS</text>
<text x="109.2" y="89.9">iTCK</text>
<text x="109.2" y="95">iRST_SENSE</text>
<text x="109.2" y="92.4">iTDO</text>
<text x="109.2" y="100.1">iTXD</text>
<text x="109.2" y="102.6">iRXD</text>
<text x="109.2" y="105.1">iUSBM</text>
<text x="109.2" y="107.7">iUSBP</text>
<text x="133.3" y="105.1">USB-</text>
<text x="133.3" y="107.7">USB+</text>
<text x="109.2" y="110.2">SWDIO</text>
<text x="109.2" y="112.8">SWDCLK</text>
<text x="137.2" y="110.2">TPWR</text>
<text x="109.2" y="125.5">LED0</text>
<text x="204.5" y="122.9">VUSB</text>
<text x="61" y="130.5">iIntRX</text>
<text x="109.2" y="128">TRACESWO</text>
<text x="57.1" y="135.6">PINT_INT</text>
<text x="61" y="133.1">iIntTX</text>
<text x="123.9" y="137.1">VDD</text>
<text x="41.9" y="143.2">EN_INT_BUS</text>
<text x="41.9" y="140.7">EN_IO_BUS</text>
<text x="109.2" y="140.7">LED2</text>
<text x="109.2" y="143.2">BOOTSW</text>
<text x="109.2" y="138.2">TRSWO</text>
<text x="127" y="138.2">iTDO</text>
<text x="109.2" y="148.3">VUSB</text>
<text x="109.2" y="145.8">LED1</text>
<text x="109.2" y="150.9">PINT_NSS</text>
<text x="109.2" y="155.9">PINT_MISO</text>
<text x="109.2" y="153.4">PINT_SCK</text>
<text x="109.2" y="158.5">PINT_MOSI</text>
</g>
<g font-size="1.8" fill="#725600">
<text x="122" y="83.4">iRST</text>
<text x="122" y="80.8">iTMS_DIR</text>
<text x="122" y="88.5">iTMS</text>
<text x="122" y="85.9">iTDI</text>
<text x="122" y="91">iTCK</text>
<text x="122" y="93.5">iTDO</text>
<text x="122" y="101.2">iTXD</text>
<text x="122" y="96.1">iRST_SENSE</text>
<text x="127" y="97.3">R10</text>
<text x="122" y="103.7">iRXD</text>
<text x="142.3" y="111.3">TPWR</text>
<text x="34.8" y="131.6">iIntRX</text>
<text x="32.4" y="136.7">PINT_INT</text>
<text x="35.2" y="134.2">iIntTX</text>
<text x="30.3" y="141.8">EN_IO_BUS</text>
<text x="31.2" y="139.3">PINT_INT2</text>
<text x="29.3" y="144.3">EN_INT_BUS</text>
<text x="122" y="152">PINT_NSS</text>
<text x="122" y="154.5">PINT_SCK</text>
<text x="122" y="159.6">PINT_MOSI</text>
<text x="122" y="157">PINT_MISO</text>
</g>
</svg>
